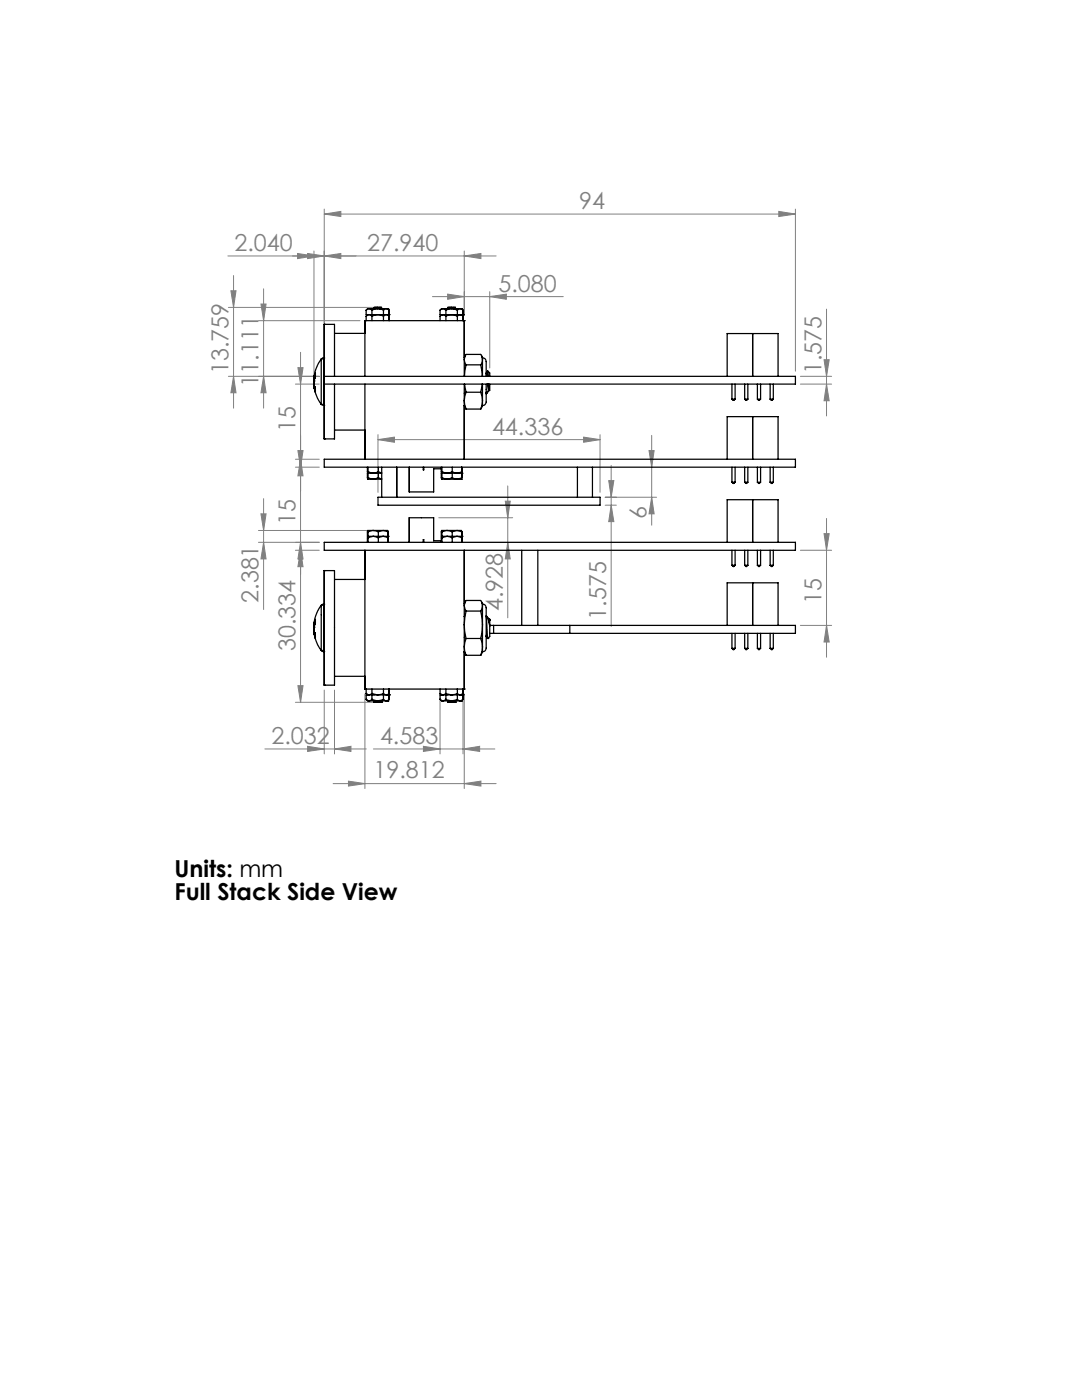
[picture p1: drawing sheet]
<svg xmlns="http://www.w3.org/2000/svg" width="216mm" height="279mm" viewBox="0 0 216 279" stroke-linecap="round" stroke-linejoin="round" font-family="sans-serif">
<g fill="none" stroke="#808080" stroke-width=".2">
<path d="M45.5 51.1h53.5M46.1 58h1l-.5 3.3zM46.6 55v26.5M52.6 57.6v23.9M59.4 50.6l3.3 .5-3.3 .5zM61.4 50.6l3.3 .5-3.3 .5zM62.7 50.1v25.2M64.7 42.7l3.3-.5v1zM64.7 51.1l3.3-.5v1zM64.7 41.7v32.4M64.7 42.7h94M86.3 59.2h26.1"/>
<path d="M89.3 58.7l3.3 .5-3.3 .5zM92.6 51.1l3.4-.5v1zM92.6 50.1v12.9M97.7 59.2l3.3-.5v1zM97.7 58.2v15.2M155.4 42.2l3.3 .5-3.3 .5zM158.7 41.7v32.4M45.6 75.1h18.1M45.6 61.3h28.8M46.6 75.1l.5 3.3h-1zM51.6 64h20.2M52.1 60.7h1l-.5 3.3z"/>
<path d="M52.6 75.1l.5 3.3h-1zM58.9 76.7h4.8M59.4 73.4h1.1l-.5 3.3zM60 70.3v69.9M159.7 75.1h6.2M159.7 76.7h6.2M164.4 71.8h1.1l-.6 3.3zM164.9 76.7l.6 3.3h-1.1zM164.9 61.7v21.3M52.6 99.5v22.1M58.9 91.7h4.8M58.9 93.2h4.8"/>
<path d="M59.4 89.9h1.1l-.5 3.3zM60 91.7l.5 3.3h-1.1zM75.4 87.7l3.3-.5v1.1zM75.4 86.7v11.5M75.4 87.7h44.3M101.3 97v26.3M116.5 87.2l3.2 .5-3.2 .6zM119.7 86.7v11.5M120.8 99.2h10.2M121.5 95.9h1l-.5 3.3zM122 92.9v32.1M129.5 89.9h1l-.5 3.3z"/>
<path d="M130 99.2l.5 3.4h-1zM130 86.9v17.9M51.6 108.2h12.1M51.6 105.9h22.8M52.1 102.6h1l-.5 3.3zM52.6 108.2l.5 3.3h-1zM58.9 109.8h4.8M60 108.2l.5 3.3h-1.1zM60 109.8l.5 3.3h-1.1zM87.6 103.3h14.7M100.8 100h1l-.5 3.3zM101.3 108.2l.5 3.3h-1z"/>
<path d="M120.8 100.8h2.2M122 100.8l.5 3.3h-1zM159.7 109.8h6.2M164.4 106.5h1.1l-.6 3.3zM164.9 103.5v27.7M59.4 136.8h1.1l-.5 3.4zM64.7 137.7v12.8M66.7 137.7v12.8M72.8 138.5v18.9M87.8 139.4v11.1M92.4 139.4v11.1M92.6 138.5v18.9"/>
<path d="M159.7 124.8h6.2M164.9 124.8l.6 3.3h-1.1zM52.8 149.5h20.3M58.9 140.2h15.5M61.4 148.9l3.3 .6-3.3 .5zM66.5 156.4h32.5M66.7 149.5l3.3-.6v1.1zM69.5 155.9l3.3 .5-3.3 .5zM74.5 149.5h24.2M84.5 148.9l3.3 .6-3.3 .5zM92.4 149.5l3.3-.6v1.1zM92.6 156.4l3.4-.5v1z"/>
</g>
<g fill="#808080">
<path d="M61.4 50.6l3.3 .5-3.3 .5zM92.6 51.1l3.4-.5v1zM89.3 58.7l3.3 .5-3.3 .5zM97.7 59.2l3.3-.5v1z"/>
<path d="M64.7 42.7l3.3-.5v1zM155.4 42.2l3.3 .5-3.3 .5z"/>
<path d="M61.4 148.9l3.3 .6-3.3 .5zM66.7 149.5l3.3-.6v1.1z"/>
<path d="M64.7 51.1l3.3-.5v1zM59.4 50.6l3.3 .5-3.3 .5z"/>
<path d="M116.5 87.2l3.2 .5-3.2 .6zM75.4 87.7l3.3-.5v1.1zM92.6 156.4l3.4-.5v1zM69.5 155.9l3.3 .5-3.3 .5z"/>
<path d="M92.4 149.5l3.3-.6v1.1zM84.5 148.9l3.3 .6-3.3 .5z"/>
<path d="M52.6 75.1l.5 3.3h-1zM52.1 60.7h1l-.5 3.3zM46.6 75.1l.5 3.3h-1zM46.1 58h1l-.5 3.3zM52.6 108.2l.5 3.3h-1zM52.1 102.6h1l-.5 3.3z"/>
<path d="M59.4 73.4h1.1l-.5 3.3zM60 91.7l.5 3.3h-1.1zM59.4 89.9h1.1l-.5 3.3zM60 108.2l.5 3.3h-1.1zM60 109.8l.5 3.3h-1.1zM59.4 136.8h1.1l-.5 3.4zM164.4 106.5h1.1l-.6 3.3zM164.9 124.8l.6 3.3h-1.1zM164.4 71.8h1.1l-.6 3.3zM164.9 76.7l.6 3.3h-1.1zM129.5 89.9h1l-.5 3.3zM130 99.2l.5 3.4h-1zM121.5 95.9h1l-.5 3.3zM122 100.8l.5 3.3h-1zM100.8 100h1l-.5 3.3zM101.3 108.2l.5 3.3h-1z"/>
</g>
<g fill="none" stroke="#000" stroke-width=".25">
<path d="M62.7 77.2a8.1 8.1 0 0 0 1.4 3.5M62.7 76v.3M62.7 76.3v.6M62.7 75.2h.1l-.1 .3M62.7 76h.1M62.7 77.2v.2M62.7 75.2h.1M62.7 77.2h.1M62.7 75.2h.2M62.7 76v.1M62.7 75.1v.1M62.7 75.5v.5"/>
<path d="M62.7 77.4h.2M62.7 75.1h.2M62.7 76.9l.1 .3h-.1M62.7 76.9l.2 1.4-.2-.9M62.7 75.1l.2-.6v.7M62.7 75.5h.1M62.8 77.2h-.1M62.9 75.5h-.2M62.9 75.2l-.2 1.1M64.1 71.7a7.7 7.7 0 0 0-1.4 3.4M64.1 71.7h.1M64.1 71.7v9"/>
<path d="M64.1 71.6v.1M64.6 71.4h.1M64.6 71.4l-.5 .3M64.6 71.4v9.5M64.7 64.7h.1M64.7 64.7v6.7h-.2M64.7 76.7v10.9M64.7 64.7v10.4M64.7 64.7h2v10.4M64.7 75.1v1.6M64.7 75.1h94v1.6h-94M66.7 76.7v10.9h-2"/>
<path d="M66.7 66.5h6.1M72.8 64h.1M72.8 64v11.1M72.8 76.7v15M72.8 64h19.8M73.1 63.1a.69 .69 0 0 1 1.1 0M73.1 61.9v.9h4.5M73.1 63.1v.9M73.4 62.8l-.3 .3M73.7 61.6l.5 .3M73.7 61.6h1.7M73.7 61.6l-.6 .3"/>
<path d="M73.7 61.6h-.3l-.3 .3M74.2 63.1a2.23 2.23 0 0 1 2.3 0M74.2 61.9v.9M74.2 63.1v.9M74.6 61.3h.3M74.6 61.5v.1M74.6 61.4v.1M75.4 61.6l1.1 .3M75.4 61.6h1.7M75.4 61.6l-1.2 .3M75.4 61.3l-.8 .1M75.4 61.3h.4"/>
<path d="M75.8 61.3h.3M75.8 61.3l-1.2 .2M76.1 61.6h-.1M76.1 61.5h.1M76.1 62.8h.1M76.1 61.5l-.5 .1M76.1 61.3v.3M76.5 63.1a.66 .66 0 0 1 1.1 0M76.5 61.9v.9M76.5 63.1v.9M77.1 61.6l.5 .3M77.1 61.6l-.6 .3"/>
<path d="M77.1 61.6h.3M77.4 61.6h.1M77.4 62.8l.2 .3M77.4 61.6l.2 .3M77.6 62.8h.1M77.6 61.9v.9M77.6 63.1v.9M87.8 63.1a.69 .69 0 0 1 1.2 0M87.8 61.9v.9h4.6M87.8 63.1v.9M88.1 62.8l-.3 .3M88.4 61.6l.6 .3"/>
<path d="M88.4 61.6h1.7M88.4 61.6l-.6 .3M88.4 61.6h-.3l-.3 .3M89 63.1a2.23 2.23 0 0 1 2.3 0M89 61.9v.9M89 63.1v.9M89.3 61.3h.3M89.3 61.5v.1M90.1 61.3l-.8 .2M90.1 61.6l1.2 .3M90.1 61.6h1.7M90.1 61.6l-1.1 .3"/>
<path d="M90.1 61.3h.5M90.1 61.3l-.7 .1M90.6 61.3h.3v.3M90.6 61.3l-1.2 .2M90.8 61.5l-.4 .1M90.8 61.6h-.1M90.9 62.8h-.1M91.3 63.1a.66 .66 0 0 1 1.1 0M91.3 61.9v.9M91.3 63.1v.9M91.8 61.6l.6 .3M91.8 61.6l-.5 .3"/>
<path d="M91.8 61.6h.3M92.1 61.6h.1M92.1 62.8l.3 .3M92.1 61.6l.3 .3M92.4 62.8h.1M92.4 61.9v.9M92.4 63.1v.9M92.6 64h.1M92.6 78.5l.1 .1M92.6 64v11.1M92.6 76.7v15M92.7 78.5h.1"/>
<path d="M92.7 76.7l.3 1.6M92.8 71l-.2 .4M93 72.8l-.3 2.3M93 78.3a4.2 4.2 0 0 0 0 3.3M93 72.8h2.9M93 78.3h2.9M95.9 72.8l.3 2.3M95.9 78.3l.4 1.6M96.1 71l.2 .4M96.2 76.7l-.3 1.6M96.3 71.4a.91 .91 0 0 1 .7 1.3v2.4M96.3 71.4v.4"/>
<path d="M96.3 79.9v1M96.3 76.7v3.2M96.3 71.8v3.3M96.3 71.8l-.1-.7-.3-.4h-2.9a1.71 1.71 0 0 0 0 2.1M96.3 71.8l-.1 .4-.3 .6M96.3 79.9l-.1 .9-.3 .8M97 74.5l.1 .6M97 76.7v3.5a.76 .76 0 0 1-.7 .7M97 74.4l.3-.3-.2 .4 .2 .6M97 78.6h.1M97 78.2v.2M97 78.4v.2"/>
<path d="M97.2 78.4l-.2 .2M97.3 76.7l.2 1.2M97.4 76.7l.2 1.2M97.4 75l-.1-1 .4 .4v.7M97.4 75v.1M97.4 75l-.1 .1M97.5 77.9l-.3 .5h-.2M97.5 76.7l.1 1.2M97.5 77.9h.1M97.6 77.9h.1M97.7 76.7v1.2M145.1 75.1v-8.5h10.2v8.5"/>
<path d="M146.1 79.7h.6M146.1 79.7l.2 .2 .4-.2M146.1 76.7v3M146.7 76.7v3M148.6 79.7h.6M148.6 79.7l.2 .2 .4-.2M148.6 76.7v3M149.2 76.7v3M150.2 66.6v8.5M151.1 79.7h.7M151.1 76.7v3M151.1 79.7l.3 .2 .4-.2"/>
<path d="M151.8 76.7v3M153.7 79.7h.6M153.7 79.7l.2 .2 .4-.2M153.7 76.7v3M154.3 76.7v3M64.1 80.7l.5 .2M64.1 80.7h.1M64.1 80.6v.1M64.6 80.9h.1M64.6 80.9h.1v6.7M64.7 87.6h.1M64.7 91.7h94v1.5h-94z"/>
<path d="M66.7 85.8h6.1M73.3 93.2l.1 1.2v-.3M73.4 95.6h1.1M73.4 95.3l1.1 .3M73.4 95.3v.3M73.4 94.1a1.81 1.81 0 0 0 2.1 0M73.4 93.2v.9M73.4 94.4v.9M74.5 95.6h1.7M75.4 99.2h44.3v1.6h-44.3zM75.5 95.3l-1 .3M75.5 95.3l.7 .3"/>
<path d="M75.5 94.1l.7 .3M75.5 93.2v.9M75.5 94.4v.9M76.2 94.4h-2.9l.1 1.2M76.2 93.2v6M79.2 93.2v6M81.7 93.2v5h4.8v-4.6M84.5 93.2v.6h.1v-.6M86.5 93.6h1.6M88.1 93.2v1.2l.1-.3M88.1 95.6h1.1M88.2 95.3l1 .3"/>
<path d="M88.2 95.3l-.1 .3M88.2 94.1a1.81 1.81 0 0 0 2 0M88.2 93.2v.9M88.2 94.4v.9M89.2 95.6h2M90.2 95.3l-1 .3M90.2 95.3l1 .3M90.2 94.1a1.59 1.59 0 0 0 1.9 0M90.2 93.2v.9M90.2 94.4v.9M91.2 95.6h.9M92.1 95.6h.1"/>
<path d="M92.1 95.3l-.9 .3M92.1 95.3v.3M92.1 94.4h-4v1.2M92.1 94.1v.3M92.1 94.4h.1M92.1 93.2v.9M92.1 94.4v.9M92.6 80.9l.4 .7M93 81.6h2.9M96.3 80.9l-.4 .7M115.2 93.2v6M118.2 93.2v6"/>
<path d="M145.1 91.7v-8.6h10.2v8.6M146.1 96.2h.6M146.1 96.2l.2 .3 .4-.3M146.1 93.2v3M146.7 93.2v3M148.6 96.2h.6M148.6 96.2l.2 .3 .4-.3M148.6 93.2v3M149.2 93.2v3M150.2 83.1v8.6M150.2 99.7v8.5M151.1 93.2v3"/>
<path d="M151.1 96.2h.7M151.1 96.2l.3 .3 .4-.3M151.8 93.2v3M153.7 93.2v3M153.7 96.2h.6M153.7 96.2l.2 .3 .4-.3M154.3 93.2v3M64.7 113.9h.1M64.7 113.9v6.7h-.2M64.7 113.9h2v22.8h-2M64.7 113.9v22.8M64.7 108.2h94v1.6h-94z"/>
<path d="M66.7 115.6h6.1M72.8 109.8v27.7M73.4 105.9v.3M73.4 105.9h1.1M73.4 105.9l-.1 1.1h4.1M73.4 107.4a1.97 1.97 0 0 1 2.1 0M73.4 107.4v-.4l-.1 1.2M73.4 106.2v.8M73.4 107.4v.8M74.5 105.9l1 .3M74.5 105.9l-1.1 .3M74.5 105.9h1.9"/>
<path d="M75.5 107.4a1.59 1.59 0 0 1 1.9 0M75.5 106.2v.8M75.5 107.4v.8M76.4 105.9l-.9 .3M76.4 105.9l1 .3M76.4 105.9h1v.3M77.4 107v.4M77.4 107h.1M77.4 106.2v.8M77.4 107.4v.8M84.5 108.2v-.5h.1v.5M86.5 107.9h1.6"/>
<path d="M86.5 107.9v-4.6h-4.8v4.9M88.1 105.9l.1 .3M88.1 105.9h1.1M88.1 105.9v1.1h4M88.2 107.4a1.97 1.97 0 0 1 2 0M88.2 107.4l-.1-.4v1.2M88.2 106.2v.8M88.2 107.4v.8M89.2 105.9l1 .3M89.2 105.9l-1 .3M89.2 105.9h2M90.2 107.4a1.59 1.59 0 0 1 1.9 0"/>
<path d="M90.2 106.2v.8M90.2 107.4v.8M91.2 105.9l-1 .3M91.2 105.9l.9 .3M91.2 105.9h.2a.47 .47 0 0 1 .7 .3M92.1 107v.4M92.1 107h.1M92.1 106.2v.8M92.1 107.4v.8M92.6 109.8v27.7M104.1 109.8v15M107.3 109.8v15"/>
<path d="M145.1 108.2v-8.5h10.2v8.5M146.1 112.8h.6M146.1 109.8v3M146.1 112.8l.2 .3 .4-.3M146.7 109.8v3M148.6 112.8h.6M148.6 112.8l.2 .3 .4-.3M148.6 109.8v3M149.2 109.8v3M150.2 116.3v8.5M151.1 109.8v3M151.1 112.8h.7"/>
<path d="M151.1 112.8l.3 .3 .4-.3M151.8 109.8v3M153.7 109.8v3M153.7 112.8h.6M153.7 112.8l.2 .3 .4-.3M154.3 109.8v3M62.7 125.2v.2M62.7 124.3h.1l-.1 .3M62.7 126.3h.1M62.7 126.3v.1M62.7 125.4v.6M62.7 124.3h.1"/>
<path d="M62.7 125.1v.1M62.7 126.3v.2M62.7 125.2h.1M62.7 124.3l.2 .1M62.7 125.1h.1M62.7 126.4a7.2 7.2 0 0 0 1.4 3.4M62.7 124.2v.1M62.7 124.6v.5M62.7 124.2h.2M62.7 126.5v.1M62.7 126.5l.2 .1M62.7 124.6h.1"/>
<path d="M62.7 126l.1 .3M62.7 124.2l.2-.6v.8l-.2 1M62.7 126l.2 1.4-.2-.8M62.7 124.6h.2M64.1 129.8l.1 .1M64.1 129.8l.5 .2M64.1 120.8a7.2 7.2 0 0 0-1.4 3.4M64.1 120.8h.1M64.1 129.8h.1M64.1 120.8v9M64.6 120.6h.1M64.6 130h.1"/>
<path d="M64.6 120.6l-.5 .2M64.6 130h.1v6.7M64.6 120.6v9.4M64.7 136.7h.1M66.7 135h6.1M72.8 137.5h.1M72.8 137.5h19.8M73.1 138.4a.74 .74 0 0 0 1.1 0M73.1 139.6l.6 .3M73.1 139.6l.3 .3h.3M73.1 138.4l.3 .3M73.1 137.5v.9"/>
<path d="M73.7 139.9h1.7M74.2 138.4a2.47 2.47 0 0 0 2.3 0M74.2 139.6l1.2 .3M74.2 139.6l-.5 .3M74.2 137.5v.9M74.2 138.7v.9M74.6 139.9v.3M74.6 138.6v.1M74.8 139.9h-.2h.5M75.4 139.9h1.7M76.1 139.9v.3M76.5 138.4a.71 .71 0 0 0 1.1 0"/>
<path d="M76.5 139.6l.6 .3M76.5 139.6l-1.1 .3M76.5 137.5v.9M76.5 138.7v.9M77.1 139.9h.3M77.4 139.9h.1M77.6 138.7h.1M77.6 139.6l-.5 .3M77.6 138.4l-.2 .3M77.6 139.6l-.2 .3M77.6 137.5v.9M77.6 138.7v.9"/>
<path d="M77.6 138.7h-4.5v.9M87.8 138.4a.74 .74 0 0 0 1.2 0M87.8 139.6l.6 .3M87.8 139.6l.3 .3h.3M87.8 138.4l.3 .3M87.8 137.5v.9M88.4 139.9h1.7M89 138.4a2.47 2.47 0 0 0 2.3 0M89 139.6l1.1 .3M89 139.6l-.6 .3M89 137.5v.9M89 138.7v.9"/>
<path d="M89.3 139.9v.3h.3M89.4 138.6l-.1 .1M89.5 139.9h-.1M89.8 139.9h-.4M90.1 139.9h1.7M90.9 139.9v.3M91.3 138.4a.71 .71 0 0 0 1.1 0M91.3 139.6l.5 .3M91.3 139.6l-1.2 .3M91.3 137.5v.9M91.3 138.7v.9M91.8 139.9h.3"/>
<path d="M92.1 139.9h.1M92.4 139.6l-.6 .3M92.4 138.7h.1M92.4 138.4l-.3 .3M92.4 139.6l-.3 .3M92.4 137.5v.9M92.4 138.7v.9M92.4 138.7h-4.6v.9M92.6 137.5h.1M92.6 130.1l.4 .7M92.7 122.9l-.1 .1M92.7 127l-.1 .2"/>
<path d="M92.8 120.2l-.2 .3M93 122a10.8 10.8 0 0 0 0 5.4M93 127.4a4.2 4.2 0 0 0 0 3.4M93 122h2.9M93 127.4h2.9M93 130.8h2.9M95.9 122l.4 2.7M95.9 127.4l.4 1.7M96.1 120.2l.2 .3M96.3 120.5a.84 .84 0 0 1 .7 1.1v7.7a.76 .76 0 0 1-.7 .8M96.3 124.7l-.1 1.4-.3 1.3M96.3 129.1v1"/>
<path d="M96.3 124.7v4.4M96.3 120.9v3.8M96.3 120.5v.4M96.3 120.9l-.1 .6-.3 .5M96.3 120.9l-.4-1.1h-2.9a1.9 1.9 0 0 0 0 2.2M96.3 129.1l-.1 .8-.3 .9M96.3 130.1l-.4 .7M97 127h.1M97 126.8l.3 .6-.3-.4M97 122.9h.1M97 122.9l.3 4.5M97 122.9l.4 .5 .3 1.5"/>
<path d="M97.2 123.1l.4 .8 .1 1M97.3 127.4h.1M97.6 123.5l.1 .3M97.6 123.5l-.1 .1M97.6 123.5h.1M97.7 123.5v.3M97.7 124.9v2.1l-.4 .4M97.7 123.8v1.1M97.7 124.8h61v1.6h-61M98.5 124.8v1.6M113.7 124.8v1.6M145.1 124.8v-8.5h10.2v8.5"/>
<path d="M146.1 126.4v3M146.1 129.4h.6M146.1 129.4l.2 .2 .4-.2M146.7 126.4v3M148.6 126.4v3M148.6 129.4h.6M148.6 129.4l.2 .2 .4-.2M149.2 126.4v3M151.1 126.4v3M151.1 129.4h.7M151.1 129.4l.3 .2 .4-.2M151.8 126.4v3"/>
<path d="M153.7 126.4v3M153.7 129.4h.6M153.7 129.4l.2 .2 .4-.2M154.3 126.4v3M74.6 140.2h.3M74.9 140.2h.5M75.4 140.2h.4M75.8 140.2h.3M76.1 140.2h.1M76.1 140.1l-1.2 .1M76.1 140.1l-.7 .1M76.1 140.1l-.3 .1"/>
<path d="M89.6 140.2h-.2h.2M89.6 140.2h.5M90.6 140.2h.3M90.8 140.1l-.7 .1M90.8 140.1l-1.2 .1M90.9 140.1h-.1M90.9 140.2h.1"/>
</g>
<g font-size="4.7" fill="#808080">
<text x="115.6" y="41.7">94</text>
<text x="46.8" y="50.1">2.040</text>
<text x="73.2" y="50.1">27.940</text>
<text x="99.5" y="58.2">5.080</text>
<text x="45.6" y="74.7" transform="rotate(-90 45.6 74.7)">13.759</text>
<text x="51.6" y="77.2" transform="rotate(-90 51.6 77.2)">11.111</text>
<text x="163.9" y="74.6" transform="rotate(-90 163.9 74.6)">1.575</text>
<text x="59" y="86.2" transform="rotate(-90 59 86.2)">15</text>
<text x="98.2" y="86.7">44.336</text>
<text x="59" y="104.8" transform="rotate(-90 59 104.8)">15</text>
<text x="129" y="103.5" transform="rotate(-90 129 103.5)">6</text>
<text x="51.6" y="120.3" transform="rotate(-90 51.6 120.3)">2.381</text>
<text x="100.3" y="122" transform="rotate(-90 100.3 122)">4.928</text>
<text x="121" y="123.7" transform="rotate(-90 121 123.7)">1.575</text>
<text x="163.9" y="120.5" transform="rotate(-90 163.9 120.5)">15</text>
<text x="59" y="129.9" transform="rotate(-90 59 129.9)">30.334</text>
<text x="54.2" y="148.4">2.032</text>
<text x="75.8" y="148.4">4.583</text>
<text x="74.5" y="155.4">19.812</text>
</g>
<g font-size="4.7">
<text x="34.8" y="175.1">Units: mm</text>
<text x="34.8" y="179.6">Full Stack Side View</text>
</g>
</svg>
